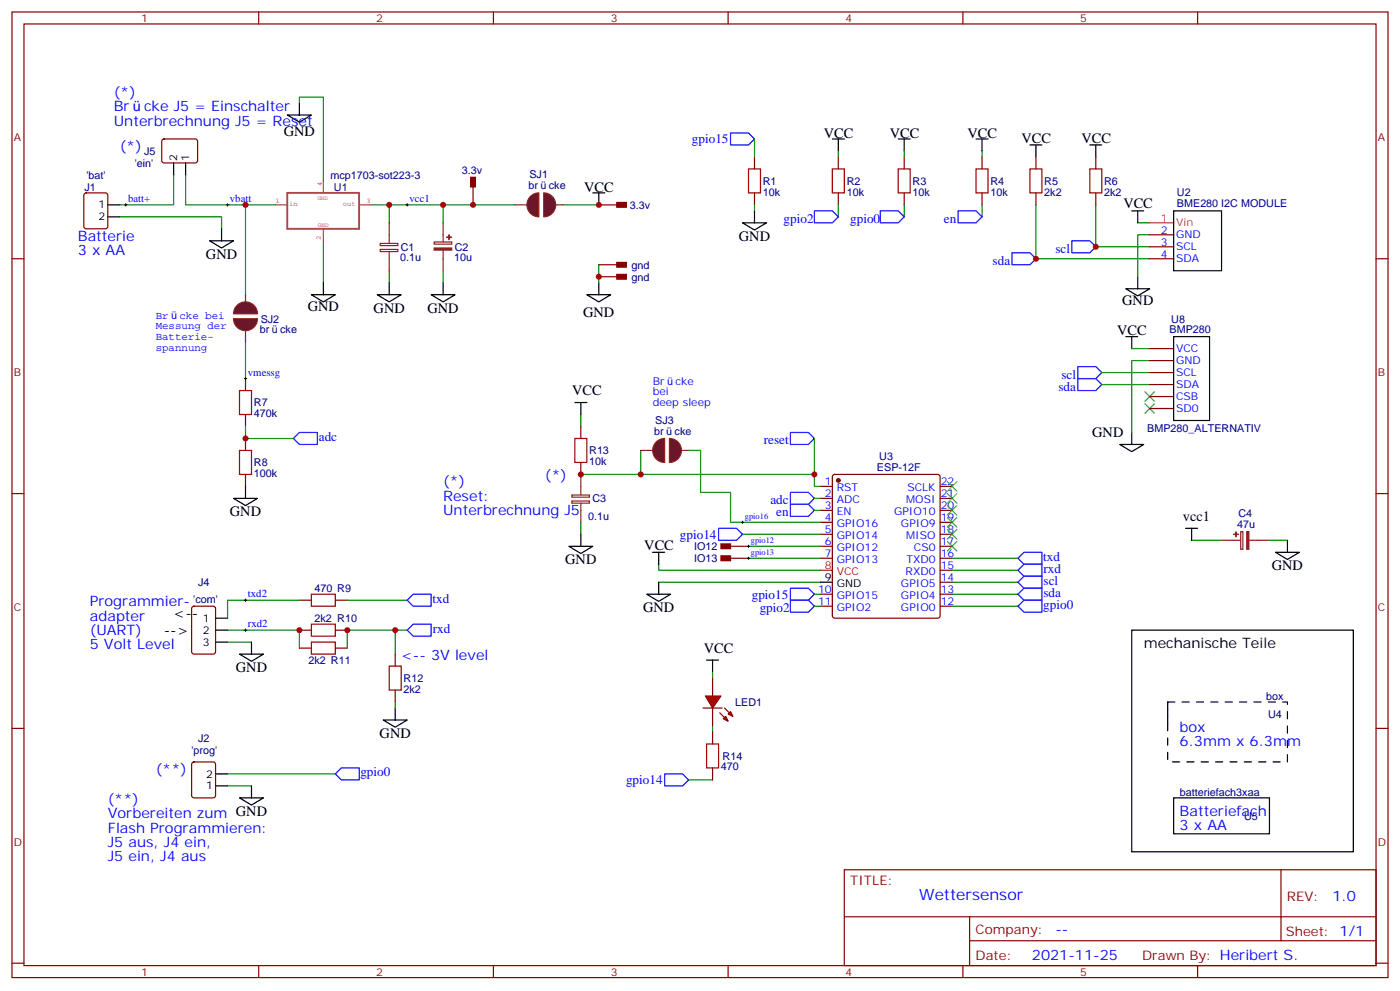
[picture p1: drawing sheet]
<svg xmlns="http://www.w3.org/2000/svg" width="412mm" height="292mm" viewBox="0 0 412 292" stroke-linecap="round" stroke-linejoin="round" font-family="sans-serif">
<g fill="none" stroke="#870000" stroke-width=".35">
<path d="M3.5 3.5h405.4v284.4h-405.4zM7.1 7.1h398.2v277.2h-398.2zM76.2 3.5v3.6M145.3 3.5v3.6M214.5 3.5v3.6M283.6 3.5v3.6M352.8 3.5v3.6M222.2 46.2v3.5M222.2 56.8v3.5M246.9 46.2v3.5M246.9 56.8v3.5M266.3 46.2v3.5"/>
<path d="M266.3 56.8v3.5M289.3 46.2v3.5M289.3 56.8v3.5M305.2 46.2v3.5M305.2 56.8v3.5M322.8 46.2v3.5M322.8 56.8v3.5M3.5 76.2h3.6M338.7 76.2h7M338.7 69.1h7M338.7 72.7h7M405.3 76.2h3.6"/>
<path d="M72.3 111.5v3.5M72.3 122.1v3.5M72.3 129.1v3.5M72.3 139.7v3.5M171.1 125.6v3.5M171.1 136.2v3.5M245.4 139.9l.5-.2h30.3l.5 .2 .2 .5v40.9l-.2 .5-.5 .2h-30.3l-.5-.2-.2-.5v-40.9zM3.5 145.3h3.6M241.7 143.2h3.5M241.7 146.8h3.5M241.7 150.3h3.5M241.7 153.8h3.5"/>
<path d="M241.7 157.3h3.5M276.9 143.2h3.6M276.9 146.8h3.6M276.9 150.3h3.6M276.9 153.8h3.6M276.9 157.3h3.6M405.3 145.3h3.6M88.2 176.7h3.5M98.8 176.7h3.5M241.7 160.9h3.5M241.7 164.4h3.5M241.7 175h3.5"/>
<path d="M241.7 178.5h3.5M276.9 160.9h3.6M276.9 164.4h3.6M276.9 175h3.6M276.9 178.5h3.6M276.9 171.4h3.6M276.9 167.9h3.6M88.2 185.6h3.5M88.2 190.9h3.5M98.8 185.6h3.5M98.8 190.9h3.5M116.4 192.6v3.5"/>
<path d="M3.5 214.5h3.6M116.4 203.2v3.5M405.3 214.5h3.6M248.7 256.1h156.6v28.2h-156.6zM377.3 256.1v20.9M248.7 270h156.5M285.6 277h119.6M285.6 270v14.1M3.5 283.6h3.6M76.2 284.3v3.6M145.3 284.3v3.6M214.5 284.3v3.6"/>
<path d="M283.6 284.3v3.6M352.8 284.3v3.6M405.3 283.6h3.6"/>
</g>
<g fill="none" stroke="#008700" stroke-width=".35">
<path d="M88.2 30.3v-1.7h7v24.7M54.7 51.5v8.8h17.6v26.5M246.9 44.4v1.8M266.3 44.4v1.8M289.3 44.4v1.8M35.3 63.9h30v3.5M95.2 70.9v12.4M109.4 60.3h5.3v5.3M114.7 60.3h15.8v5.3M114.7 79.7v3.6M222.2 60.3v1.8M246.9 60.3v3.6"/>
<path d="M266.3 60.3v3.6M289.3 60.3v3.6M305.2 60.3v15.9h33.5M322.8 60.3v12.4h15.9M335.1 65.6h3.6M338.7 69.1h-3.6v12.4M72.3 100.9v10.6M72.3 125.6v3.5h14.1M171.1 139.7h68.8M171.1 122.1v3.5M202.8 132.6h3.6v12.4h8.8v8.8h26.5M239.9 129.1v14.1h1.8"/>
<path d="M171.1 153.8v3.5M239.9 150.3h1.8M239.9 146.8h1.8M88.2 176.7h-21.2v5.3M194 166.2v1.7h47.7M194 171.4h47.7M239.9 175h1.8M239.9 178.5h1.8M280.5 178.5h19.4M280.5 171.4h19.4M280.5 175h19.4M280.5 164.4h19.4"/>
<path d="M280.5 167.9h19.4M67 185.6h21.2v5.3M67 189.1h7.1M102.3 185.6v5.3M116.4 185.6v7M67 227.9h31.8M67 231.4h7.1"/>
</g>
<g fill="none" stroke="#00f" stroke-width=".35">
<path d="M215.2 39.2h5.3l1.7 1.7-1.7 1.8h-5.3zM239.9 62.1h5.3l1.7 1.8-1.7 1.7h-5.3zM259.3 62.1h5.3l1.7 1.8-1.7 1.7h-5.3zM282.2 62.1h5.3l1.8 1.8-1.8 1.7h-5.3zM298.1 74.4h5.3l1.8 1.8-1.8 1.8h-5.3zM315.7 70.9h5.3l1.8 1.8-1.8 1.7h-5.3zM86.4 129.1l1.8-1.7h5.3v3.5h-5.3zM232.8 127.4h5.3l1.8 1.7-1.8 1.8h-5.3zM232.8 148.5h5.3l1.8 1.8-1.8 1.7h-5.3zM232.8 145h5.3l1.8 1.8-1.8 1.7h-5.3zM232.8 176.7h5.3l1.8 1.8-1.8 1.8h-5.3zM232.8 173.2h5.3l1.8 1.8-1.8 1.7h-5.3z"/>
<path d="M299.9 175l1.7-1.8h5.3v3.5h-5.3zM299.9 171.4l1.7-1.7h5.3v3.5h-5.3zM299.9 164.4l1.7-1.8h5.3v3.6h-5.3zM299.9 167.9l1.7-1.7h5.3v3.5h-5.3zM299.9 178.5l1.7-1.8h5.3v3.6h-5.3zM98.8 227.9l1.7-1.8h5.3v3.6h-5.3z"/>
</g>
<g fill="none" stroke="#000" stroke-width=".35">
<path d="M84.7 33.9h7l-3.5 2.1zM88.2 30.3v3.6M174.6 56.8h3.6M176.4 56.8v3.5M245.2 40.9h3.5M246.9 40.9v3.5M264.6 40.9h3.5M266.3 40.9v3.5M287.5 40.9h3.5M289.3 40.9v3.5M303.4 42.7h3.5M305.2 42.7v3.5"/>
<path d="M321 42.7h3.6M322.8 42.7v3.5M61.7 70.9h7.1l-3.5 2.1zM65.3 67.4v3.5M218.7 65.6h7.1l-3.6 2.1zM222.2 62.1v3.5M333.4 62.1h3.5M335.1 62.1v3.5M345.7 62.1h14.1v17.6h-14.1zM91.7 86.8h7.1l-3.6 2.1zM95.2 83.3v3.5M111.1 86.8h7.1l-3.5 2.1z"/>
<path d="M114.7 83.3v3.5M127 86.8h7.1l-3.6 2.1zM130.5 83.3v3.5M331.6 85h7.1l-3.6 2.1zM335.1 81.5v3.5M169.3 118.5h3.6M171.1 118.5v3.6M68.8 146.8h7l-3.5 2.1zM72.3 143.2v3.6M171.1 157.3v3.6M167.6 160.9h7l-3.5 2.1zM190.5 175h7.1l-3.6 2.1z"/>
<path d="M192.3 162.6h3.5M194 162.6v3.6M194 171.4v3.6M241.7 171.4h3.5M70.6 192.6h7l-3.5 2.1zM74.1 189.1v3.5M112.9 212h7l-3.5 2.1zM116.4 208.5v3.5M70.6 235h7l-3.5 2.1zM74.1 231.4v3.6M345.7 235h28.2v10.5h-28.2z"/>
</g>
<g fill="none" stroke="#a10000" stroke-width=".35">
<path d="M220.5 49.7h3.5v7.1h-3.5zM245.2 49.7h3.5v7.1h-3.5zM264.6 49.7h3.5v7.1h-3.5zM287.5 49.7h3.5v7.1h-3.5zM303.4 49.7h3.5v7.1h-3.5zM321 49.7h3.6v7.1h-3.6zM70.6 115h3.5v7.1h-3.5zM70.6 132.6h3.5v7.1h-3.5zM169.3 129.1h3.6v7.1h-3.6zM91.7 175h7.1v3.5h-7.1zM91.7 183.8h7.1v3.5h-7.1zM91.7 189.1h7.1v3.5h-7.1z"/>
<path d="M114.7 196.1h3.5v7.1h-3.5z"/>
</g>
<circle cx="246.9" cy="141.5" r=".53" fill="#870000" stroke="#870000" stroke-width=".35"/>
<path d="M241.7 167.9h3.5" fill="none" stroke="#f00" stroke-width=".35"/>
<path d="M279 141.8l2.9 2.8M279 145.3l2.9 2.9M279 148.9l2.9 2.8M279 152.4l2.9 2.8M279 155.9l2.9 2.8M279 159.5l2.9 2.8M281.9 141.8l-2.9 2.8M281.9 145.3l-2.9 2.9M281.9 148.9l-2.9 2.8M281.9 152.4l-2.9 2.8M281.9 155.9l-2.9 2.8M281.9 159.5l-2.9 2.8" fill="none" stroke="#3c3" stroke-width=".35"/>
<path d="M338.7 65.6h7" fill="none" stroke="#f60" stroke-width=".35"/>
<path d="M344 206.7h35.2v17.7h-35.2v-17.7v7.1" fill="none" stroke="#000" stroke-width=".35" stroke-dasharray="2.1 2.1"/>
<path d="M84.6 56.8h21.2v10.6h-21.2z" fill="none" stroke="#a64a4a" stroke-width=".56"/>
<path d="M95.2 53.3v3.4M81.1 60.3h3.5M95.2 67.4v3.5M105.9 60.3h3.5" fill="none" stroke="#a64a4a" stroke-width=".35"/>
<path d="M112 71.7h5.2v.6h-5.2zM112 73.4h5.2v.7h-5.2zM114.7 65.6v6M114.7 74.1v5.6M171.1 139.7v6M168.5 145.8h5.1v.6h-5.1zM168.5 147.5h5.1v.7h-5.1zM171.1 148.2v5.6" fill="none" stroke="#8c2424" stroke-width=".35"/>
<path d="M212.4 160.2h2.8v1.4h-2.8z" fill="#600" stroke="#870000" stroke-width=".35"/>
<path d="M213.4 160.9h7.1" fill="none" stroke="#870000" stroke-width=".35"/>
<path d="M212.4 163.7h2.8v1.4h-2.8z" fill="#600" stroke="#870000" stroke-width=".35"/>
<path d="M213.4 164.4h7.1" fill="none" stroke="#870000" stroke-width=".35"/>
<path d="M138.6 52.2h1.5v2.8h-1.5z" fill="#600" stroke="#870000" stroke-width=".35"/>
<path d="M139.3 53.3v7" fill="none" stroke="#870000" stroke-width=".35"/>
<path d="M51.2 51.5v8.8h-15.9M222.2 40.9v5.3M130.5 79.7v3.6M218.7 157.3h23M102.3 176.7h17.6M220.5 160.9h21.2M220.5 164.4h21.2M102.3 185.6h17.6M116.4 206.7v1.8" fill="none" stroke="#008700" stroke-width=".35"/>
<g fill="none" stroke="#000" stroke-width=".29">
<path d="M37 60v.7M67 60v.7M36.7 60.3h.7M66.7 60.3h.7M72 111.5h.7M72.3 111.1v.7M218.4 153.8h.7M218.7 153.5v.7M72 176.7h.7M72.3 176.4v.7M220.1 160.9h.7M220.1 164.4h.7"/>
<path d="M220.5 160.5v.7M220.5 164v.7M72 185.6h.7M72.3 185.2v.7"/>
</g>
<path d="M119.9 176.7l1.8-1.7h5.3v3.5h-5.3zM119.9 185.6l1.8-1.8h5.3v3.5h-5.3z" fill="none" stroke="#00f" stroke-width=".35"/>
<path d="M172.9 86.8h7l-3.5 2.1zM176.4 83.3v3.5M333.4 185.6h65.2v65.2h-65.2z" fill="none" stroke="#000" stroke-width=".35"/>
<path d="M127.9 71.3h5.2v.6h-5.2zM130.5 65.6v5.7M130.5 73.7v6" fill="none" stroke="#8c2424" stroke-width=".35"/>
<g fill="#8c2424" stroke="#8c2424" stroke-width=".35">
<path d="M127.9 73h5.2v.7h-5.2z"/>
<path d="M131.6 69.8l1.4 .1z"/>
<path d="M132.3 69.1v1.5z"/>
</g>
<path d="M181.7 80.8h2.8v1.4h-2.8z" fill="#600" stroke="#870000" stroke-width=".35"/>
<path d="M176.4 81.5h7" fill="none" stroke="#870000" stroke-width=".35"/>
<path d="M72.3 60.3h8.8" fill="none" stroke="#008700" stroke-width=".35"/>
<path d="M181.7 77.3h2.8v1.4h-2.8z" fill="#600" stroke="#870000" stroke-width=".35"/>
<path d="M176.4 78h7" fill="none" stroke="#870000" stroke-width=".35"/>
<path d="M181.7 59.6h2.8v1.4h-2.8z" fill="#600" stroke="#870000" stroke-width=".35"/>
<path d="M176.4 60.3h7M338.7 102.7h7M338.7 106.2h7M338.7 113.2h7M338.7 109.7h7M338.7 116.8h7M338.7 120.3h7" fill="none" stroke="#870000" stroke-width=".35"/>
<path d="M130.5 60.3h21.2M165.8 60.3h10.6M176.4 78v5.3M324.6 109.7h14.1M324.6 113.2h14.1M333.4 102.7h5.3M338.7 106.2h-5.3v21.2M188.7 132.6v7.1" fill="none" stroke="#008700" stroke-width=".35"/>
<path d="M331.6 99.1h3.5M333.4 99.1v3.6M345.7 99.1h10.6v24.7h-10.6zM329.8 130.9h7.1l-3.5 2.1zM333.4 127.4v3.5" fill="none" stroke="#000" stroke-width=".35"/>
<path d="M317.5 111.5h5.3l1.8 1.7-1.8 1.8h-5.3zM317.5 107.9h5.3l1.8 1.8-1.8 1.8h-5.3z" fill="none" stroke="#00f" stroke-width=".35"/>
<path d="M337.3 115.4l2.8 2.8M337.3 118.9l2.8 2.8M340.1 115.4l-2.8 2.8M340.1 118.9l-2.8 2.8" fill="none" stroke="#3c3" stroke-width=".35"/>
<path d="M119.9 60v.7M119.6 60.3h.7" fill="none" stroke="#000" stroke-width=".29"/>
<path d="M151.7 60.3h4.9M162.3 60.3h3.5" fill="none" stroke="#8c2424" stroke-width=".35"/>
<path d="M156.3 57.8a3.5 3.5 0 0 1 2.4-1v7.1a3.5 3.5 0 0 1-3.2-2.2 3.5 3.5 0 0 1 .8-3.9z" fill="#603" stroke="#8c2424" stroke-width=".35"/>
<path d="M160.2 56.8a3.5 3.5 0 0 1 3.5 3.5 3.5 3.5 0 0 1-3.5 3.6z" fill="#633" stroke="#8c2424" stroke-width=".35"/>
<path d="M72.3 86.8v3.5M72.3 96v4.9" fill="none" stroke="#8c2424" stroke-width=".35"/>
<path d="M68.8 93.8h7a3.5 3.5 0 0 1-3.5 3.6 3.5 3.5 0 0 1-3.5-3.6z" fill="#603" stroke="#8c2424" stroke-width=".35"/>
<path d="M69.8 89.9a3.5 3.5 0 0 1 3.9-.7 3.5 3.5 0 0 1 2.1 3.2h-7a3.5 3.5 0 0 1 1-2.5z" fill="#633" stroke="#8c2424" stroke-width=".35"/>
<path d="M188.7 132.6h5M199.3 132.6h3.5" fill="none" stroke="#8c2424" stroke-width=".35"/>
<path d="M193.3 130.2a3.5 3.5 0 0 1 2.5-1.1v7.1a3.5 3.5 0 0 1-3.3-2.2 3.5 3.5 0 0 1 .8-3.8z" fill="#603" stroke="#8c2424" stroke-width=".35"/>
<path d="M197.2 129.1a3.5 3.5 0 0 1 3.5 3.5 3.5 3.5 0 0 1-3.5 3.6z" fill="#633" stroke="#8c2424" stroke-width=".35"/>
<path d="M211.7 155.6h5.3l1.7 1.7-1.7 1.8h-5.3zM195.8 227.9h5.3l1.7 1.8-1.7 1.7h-5.3z" fill="none" stroke="#00f" stroke-width=".35"/>
<path d="M208.1 194.4h3.6M209.9 194.4v3.5" fill="none" stroke="#000" stroke-width=".35"/>
<path d="M209.9 197.9v1.8M209.9 213.8v1.7M202.8 229.7h7.1" fill="none" stroke="#008700" stroke-width=".35"/>
<g fill="#f00" stroke="#870000" stroke-width=".35">
<path d="M207.8 205h4.6l-2.5 3.5z"/>
<path d="M207.1 208.5h5.6z"/>
</g>
<g fill="#870000" stroke="#870000" stroke-width=".35">
<path d="M213.4 208.5l1.4 1.4z"/>
<path d="M212 209.9l1.4 1.4z"/>
</g>
<g fill="#f00" stroke="#870000" stroke-width=".35">
<path d="M214.5 210.3l.7-.7 .7 1.4z"/>
<path d="M213.8 211l.7 1.4-1.4-.7z"/>
</g>
<path d="M24.9 57l.5-.2h5.6l.7 .4v9.5l-.4 .6-5.9 .1-.7-.5v-9.4zM47.9 41.1l.4-.2 9.5 .1 .4 .6-.1 5.9-.6 .5-9.4-.1-.5-.6v-5.7zM56.7 178.7l.4-.2h5.7l.6 .4 .1 13-.5 .7h-5.9l-.6-.4-.1-13zM209.9 199.7v5.3M209.9 208.5v5.3M209.9 215.5v3.6M56.7 224.6l.4-.2h5.7l.6 .4 .1 9.4-.5 .7-5.9 .1-.6-.5-.1-9.4zM209.9 226.1v3.6" fill="none" stroke="#870000" stroke-width=".35"/>
<path d="M208.1 219.1h3.6v7h-3.6z" fill="none" stroke="#a10000" stroke-width=".35"/>
<g fill="none" stroke="#000" stroke-width=".35">
<path d="M51.2 48v3.5M54.7 48v3.5M31.7 60.3h3.6M31.7 63.9h3.6M349.2 155.6h3.6M351 155.6v3.5M379.2 159.1v3.5M375.7 162.6h7.1l-3.6 2.1zM63.5 189.1h3.5M63.5 182h3.5M63.5 185.6h3.5M63.5 231.4h3.5"/>
<path d="M63.5 227.9h3.5"/>
</g>
<path d="M359.8 159.1h5.7M365.5 156.6h.6v5.1h-.6zM367.9 159.1h6" fill="none" stroke="#8c2424" stroke-width=".35"/>
<g fill="#8c2424" stroke="#8c2424" stroke-width=".35">
<path d="M367.2 156.6h.7v5.1h-.7z"/>
<path d="M364.1 156.6v1.4z"/>
<path d="M363.4 157.3l1.4 .1z"/>
</g>
<path d="M351 159.1h8.8M373.9 159.1h5.3" fill="none" stroke="#008700" stroke-width=".35"/>
<g fill="#c00">
<circle cx="305.2" cy="76.2" r=".88"/>
<circle cx="322.8" cy="72.7" r=".88"/>
<circle cx="239.9" cy="139.7" r=".88"/>
<circle cx="88.2" cy="185.6" r=".88"/>
<circle cx="102.3" cy="185.6" r=".88"/>
<circle cx="72.3" cy="129.1" r=".88"/>
<circle cx="116.4" cy="185.6" r=".88"/>
<circle cx="72.3" cy="60.3" r=".88"/>
<circle cx="171.1" cy="139.7" r=".88"/>
<circle cx="114.7" cy="60.3" r=".88"/>
<circle cx="130.5" cy="60.3" r=".88"/>
<circle cx="139.3" cy="60.3" r=".88"/>
<circle cx="176.4" cy="60.3" r=".88"/>
<circle cx="176.4" cy="81.5" r=".88"/>
<circle cx="188.7" cy="139.7" r=".88"/>
</g>
<text font-size="4.6" fill="#00f" x="270.8" y="265.1">Wettersensor</text>
<g font-size="4.2" fill="#00f">
<text x="33.5" y="28.6">(*)</text>
<text x="33.5" y="32.8">Br</text>
<text x="42.5" y="32.8">cke J5 = Einschalter</text>
<text x="33.5" y="37">Unterbrechnung J5 = Reset</text>
<text x="35.3" y="44.4">(*)</text>
<text x="22.9" y="70.9">Batterie</text>
<text x="22.9" y="75.1">3 x AA</text>
<text x="130.5" y="143.2">(*)</text>
<text x="160.5" y="141.5">(*)</text>
<text x="130.5" y="147.5">Reset:</text>
<text x="130.5" y="151.7">Unterbrechnung J5</text>
<text x="26.5" y="178.5">Programmier-</text>
<text x="26.5" y="182.7">adapter</text>
<text x="26.5" y="187">(UART)</text>
<text x="26.5" y="191.2">5 Volt Level</text>
<text x="118.2" y="194.4">&lt;-- 3V level</text>
<text x="347.5" y="215.5">box</text>
<text x="347.5" y="219.8">6.3mm x 6.3mm</text>
<text x="45.9" y="227.9">(**)</text>
<text x="31.7" y="236.7">(**)</text>
<text x="31.7" y="240.9">Vorbereiten zum GND</text>
<text x="31.7" y="245.2">Flash Programmieren:</text>
<text x="347.5" y="240.2">Batteriefach</text>
<text x="347.5" y="244.5">3 x AA</text>
<text x="31.7" y="249.4">J5 aus, J4 ein,</text>
<text x="31.7" y="253.6">J5 ein, J4 aus</text>
<text x="392.5" y="265.4">1.0</text>
<text x="310.9" y="274.9">--</text>
<text x="304" y="282.7">2021-11-25</text>
</g>
<g font-size="4.2">
<text x="83.6" y="39.9">GND</text>
<text x="242.7" y="40.6">VCC</text>
<text x="262.1" y="40.6">VCC</text>
<text x="285" y="40.6">VCC</text>
<text x="300.9" y="42">VCC</text>
<text x="318.6" y="42">VCC</text>
<text x="172.1" y="56.4">VCC</text>
<text x="330.9" y="61.4">VCC</text>
<text x="217.7" y="70.9">GND</text>
<text x="60.7" y="76.2">GND</text>
<text x="330.6" y="90">GND</text>
<text x="90.7" y="91.7">GND</text>
<text x="110.1" y="92.1">GND</text>
<text x="125.9" y="92.1">GND</text>
<text x="171.8" y="93.3">GND</text>
<text x="329.1" y="98.7">VCC</text>
<text x="168.5" y="116.4">VCC</text>
<text x="321.8" y="128.7">GND</text>
<text x="67.7" y="152">GND</text>
<text x="348.4" y="153.5">vcc1</text>
<text x="189.8" y="161.9">VCC</text>
<text x="166.5" y="166.2">GND</text>
<text x="374.6" y="167.9">GND</text>
<text x="51.2" y="182">&lt;--</text>
<text x="189.4" y="180.3">GND</text>
<text x="48.2" y="187">--&gt;</text>
<text x="336.9" y="190.9">mechanische Teile</text>
<text x="69.5" y="197.9">GND</text>
<text x="207.3" y="192.3">VCC</text>
<text x="111.8" y="217.3">GND</text>
</g>
<g font-size="3.9" fill="#00f">
<text x="203.8" y="42.2">gpio15</text>
<text x="230.8" y="65.7">gpio2</text>
<text x="250.5" y="65.6">gpio0</text>
<text x="278" y="65.6">en</text>
<text x="292.4" y="78">sda</text>
<text x="310.9" y="74.4">scl</text>
<text x="312.7" y="111.5">scl</text>
<text x="311.8" y="115">sda</text>
<text x="93.9" y="129.8">adc</text>
<text x="225" y="130.9">reset</text>
<text x="226.9" y="148.5">adc</text>
<text x="228.7" y="152">en</text>
<text x="200.3" y="158.6">gpio14</text>
<text x="307.3" y="165.1">txd</text>
<text x="307.4" y="168.6">rxd</text>
<text x="307.4" y="172.1">scl</text>
<text x="127.4" y="177.5">txd</text>
<text x="221.5" y="176.3">gpio15</text>
<text x="307.3" y="179.3">gpio0</text>
<text x="307.4" y="175.7">sda</text>
<text x="223.8" y="180.4">gpio2</text>
<text x="127.5" y="186.3">rxd</text>
<text x="106.2" y="228.6">gpio0</text>
<text x="184.4" y="231">gpio14</text>
</g>
<g font-size="3.9" fill="#800">
<text x="250.5" y="260.7">TITLE:</text>
<text x="379.1" y="265.4">REV:</text>
<text x="287.4" y="274.9">Company:</text>
<text x="378.7" y="275.5">Sheet: 1/1</text>
<text x="287.4" y="282.6">Date:</text>
<text x="336.4" y="282.7">Drawn By: Heribert S.</text>
</g>
<g font-size="3.2" fill="#800">
<text x="41.6" y="6.5">1</text>
<text x="110.8" y="6.5">2</text>
<text x="179.9" y="6.5">3</text>
<text x="249.1" y="6.5">4</text>
<text x="318.2" y="6.5">5</text>
<text x="4.1" y="41.6">A</text>
<text x="405.9" y="41.6">A</text>
<text x="4.1" y="110.8">B</text>
<text x="405.9" y="110.8">B</text>
<text x="4.1" y="179.9">C</text>
<text x="405.9" y="179.9">C</text>
<text x="4.1" y="249.1">D</text>
<text x="405.9" y="249.1">D</text>
<text x="41.6" y="287.3">1</text>
<text x="110.8" y="287.3">2</text>
<text x="179.9" y="287.3">3</text>
<text x="249.1" y="287.3">4</text>
<text x="318.2" y="287.3">5</text>
</g>
<g font-size="3.2" fill="#000080">
<text x="42.4" y="45.6">J5</text>
<text x="25.5" y="52.6">'bat'</text>
<text x="39.7" y="49">'ein'</text>
<text x="97.4" y="52.6">mcp1703-sot223-3</text>
<text x="136" y="51.2">3.3v</text>
<text x="156" y="52.5">SJ1</text>
<text x="24.9" y="56.2">J1</text>
<text x="98.4" y="56.2">U1</text>
<text x="155.7" y="55.7">br</text>
<text x="161.7" y="55.7">cke</text>
<text x="224.7" y="57.6">10k</text>
<text x="224.7" y="54.4">R1</text>
<text x="249.4" y="57.6">10k</text>
<text x="249.4" y="54.4">R2</text>
<text x="268.8" y="57.6">10k</text>
<text x="268.8" y="54.4">R3</text>
<text x="291.7" y="57.6">10k</text>
<text x="291.7" y="54.4">R4</text>
<text x="307.6" y="57.6">2k2</text>
<text x="307.6" y="54.4">R5</text>
<text x="325.3" y="57.6">2k2</text>
<text x="325.3" y="54.4">R6</text>
<text x="346.7" y="57.8">U2</text>
<text x="185.6" y="61.5">3.3v</text>
<text x="346.7" y="61">BME280 I2C MODULE</text>
<text x="117.9" y="77">0.1u</text>
<text x="118.1" y="73.8">C1</text>
<text x="133.8" y="77">10u</text>
<text x="133.9" y="73.8">C2</text>
<text x="186" y="82.6">gnd</text>
<text x="186" y="79.1">gnd</text>
<text x="76.8" y="95">SJ2</text>
<text x="345" y="95.1">U8</text>
<text x="76.6" y="98.2">br</text>
<text x="82.6" y="98.2">cke</text>
<text x="344.5" y="98.1">BMP280</text>
<text x="74.8" y="119.7">R7</text>
<text x="74.8" y="122.9">470k</text>
<text x="193" y="124.8">SJ3</text>
<text x="192.7" y="128.1">br</text>
<text x="198.7" y="128.1">cke</text>
<text x="338" y="127.4">BMP280_ALTERNATIV</text>
<text x="74.8" y="137.3">R8</text>
<text x="173.6" y="137">10k</text>
<text x="173.6" y="133.8">R13</text>
<text x="259" y="135.5">U3</text>
<text x="74.8" y="140.5">100k</text>
<text x="258.3" y="138.6">ESP-12F</text>
<text x="174.5" y="147.9">C3</text>
<text x="173.2" y="153.1">0.1u</text>
<text x="364.5" y="155.5">47u</text>
<text x="364.8" y="152.3">C4</text>
<text x="204.5" y="162">IO12</text>
<text x="204.5" y="165.5">IO13</text>
<text x="58.4" y="172.6">J4</text>
<text x="56.9" y="177.4">'com'</text>
<text x="92.6" y="174.4">470 R9</text>
<text x="92.6" y="183.2">2k2 R10</text>
<text x="90.9" y="195.5">2k2 R11</text>
<text x="118.9" y="200.8">R12</text>
<text x="118.9" y="204">2k2</text>
<text x="216.6" y="207.9">LED1</text>
<text x="373" y="206.1">box</text>
<text x="373.5" y="211.4">U4</text>
<text x="56.4" y="222">'prog'</text>
<text x="58.4" y="218.4">J2</text>
<text x="212.4" y="226.7">470</text>
<text x="212.8" y="223.8">R14</text>
<text x="347.6" y="234.3">batteriefach3xaa</text>
<text x="366.5" y="241.4">U5</text>
</g>
<g font-size="3.2">
<text x="52.2" y="47.3" transform="rotate(-90 52.2 47.3)">2</text>
<text x="55.7" y="47.3" transform="rotate(-90 55.7 47.3)">1</text>
<text x="29" y="61.4">1</text>
<text x="29" y="64.9">2</text>
<text x="243" y="171.1">9</text>
<text x="246.5" y="172.9">GND</text>
<text x="59.7" y="183.1">1</text>
<text x="59.7" y="190.1">3</text>
<text x="59.7" y="186.6">2</text>
<text x="60.8" y="232.5">1</text>
<text x="60.8" y="229">2</text>
</g>
<g font-size="3.2" fill="#00f">
<text x="37.7" y="59.4">batt+</text>
<text x="67.7" y="59.4">vbatt</text>
<text x="120.6" y="59.4">vcc1</text>
<text x="341.9" y="68.8">2</text>
<text x="346.4" y="70.2">GND</text>
<text x="341.9" y="72.3">3</text>
<text x="341.9" y="75.8">4</text>
<text x="346.4" y="73.7">SCL</text>
<text x="346.4" y="77.3">SDA</text>
<text x="45.9" y="93.8">Br</text>
<text x="52.8" y="93.8">cke bei</text>
<text x="45.9" y="97">Messung der</text>
<text x="45.9" y="100.2">Batterie-</text>
<text x="45.9" y="103.4">spannung</text>
<text x="346.4" y="103.7">VCC</text>
<text x="346.4" y="107.2">GND</text>
<text x="73" y="110.6">vmessg</text>
<text x="192.3" y="113.2">Br</text>
<text x="199" y="113.2">cke</text>
<text x="346.4" y="110.8">SCL</text>
<text x="192.3" y="116.4">bei</text>
<text x="192.3" y="119.6">deep sleep</text>
<text x="346.4" y="114.3">SDA</text>
<text x="346.4" y="117.8">CSB</text>
<text x="346.4" y="121.4">SD0</text>
<text x="243" y="142.9">1</text>
<text x="277.1" y="142.9">22</text>
<text x="243" y="146.4">2</text>
<text x="243" y="149.9">3</text>
<text x="246.5" y="144.6">RST</text>
<text x="246.5" y="148.2">ADC</text>
<text x="267" y="148.2">MOSI</text>
<text x="267.3" y="144.6">SCLK</text>
<text x="277.1" y="149.9">20</text>
<text x="277.1" y="146.4">21</text>
<text x="243" y="153.5">4</text>
<text x="246.5" y="151.7">EN</text>
<text x="246.5" y="155.2">GPIO16</text>
<text x="263.4" y="151.7">GPIO10</text>
<text x="265.4" y="155.2">GPIO9</text>
<text x="277.1" y="153.5">19</text>
<text x="243" y="157">5</text>
<text x="243" y="160.5">6</text>
<text x="246.5" y="158.7">GPIO14</text>
<text x="267" y="158.7">MISO</text>
<text x="277.1" y="160.5">17</text>
<text x="277.1" y="157">18</text>
<text x="243" y="164">7</text>
<text x="246.5" y="162.3">GPIO12</text>
<text x="246.5" y="165.8">GPIO13</text>
<text x="267" y="165.8">TXD0</text>
<text x="269.2" y="162.3">CS0</text>
<text x="277.1" y="167.6">15</text>
<text x="277.1" y="164">16</text>
<text x="265.4" y="172.9">GPIO5</text>
<text x="266.8" y="169.3">RXD0</text>
<text x="277.1" y="171.1">14</text>
<text x="73" y="175.9">txd2</text>
<text x="241" y="174.6">10</text>
<text x="241" y="178.2">11</text>
<text x="246.5" y="176.4">GPIO15</text>
<text x="246.5" y="179.9">GPIO2</text>
<text x="265.4" y="179.9">GPIO0</text>
<text x="265.4" y="176.4">GPIO4</text>
<text x="277.1" y="178.2">12</text>
<text x="277.1" y="174.6">13</text>
<text x="73" y="184.7">rxd2</text>
</g>
<g font-size="3.2" fill="#f60">
<text x="341.9" y="65.3">1</text>
<text x="346.4" y="66.7">Vin</text>
</g>
<g font-size="3.2" fill="#f00">
<text x="243" y="167.6">8</text>
<text x="246.5" y="169.3">VCC</text>
</g>
<g font-size="2.5" fill="#00f">
<text x="219.4" y="152.9">gpio16</text>
<text x="221.2" y="160">gpio12</text>
<text x="221.2" y="163.5">gpio13</text>
</g>
<g font-size="2.1" fill="#a54b4b">
<text x="81.2" y="59.6">1</text>
<text x="94.9" y="54.7" transform="rotate(-90 94.9 54.7)">4</text>
<text x="107.9" y="59.6">3</text>
<text x="85.2" y="60.7">in</text>
<text x="101" y="60.7">out</text>
<text x="94.5" y="70.8" transform="rotate(-90 94.5 70.8)">2</text>
</g>
<g font-size="1.8" fill="#a54b4b">
<text x="93.5" y="58.9">GND</text>
<text x="93.7" y="66.7">GND</text>
</g>
</svg>
